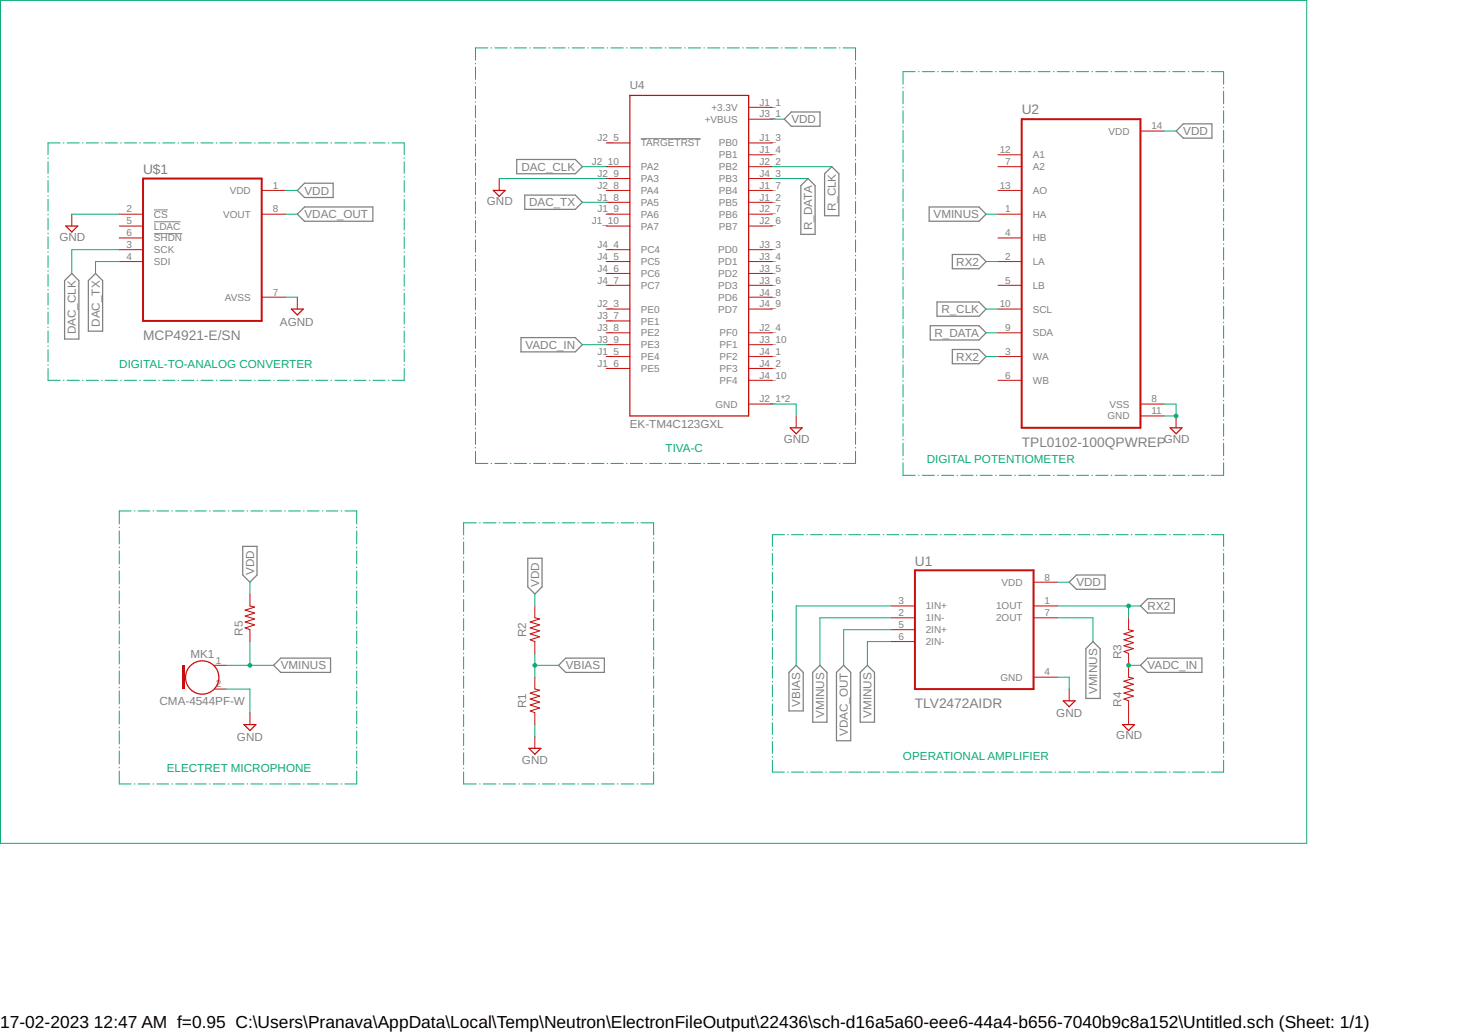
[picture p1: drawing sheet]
<svg xmlns="http://www.w3.org/2000/svg" width="297mm" height="210mm" viewBox="0 0 297 210" stroke-linecap="round" stroke-linejoin="round" font-family="sans-serif">
<path d="M130.2 28.2h12.2M31.3 42.7h2.8M31.3 45.1h5.4M31.3 47.5h5.7" fill="none" stroke="#808080" stroke-width=".2"/>
<g fill="none" stroke="#808080" stroke-width=".25">
<path d="M60.4 38.7l1.5-1.5h5.8v2.9h-5.8zM105 32.4h11.9l1.4 1.5-1.4 1.4h-11.9zM106.6 39.6h10.3l1.4 1.5-1.4 1.4h-10.3zM160.8 22.8h5.8v2.9h-5.8l-1.5-1.5zM162.7 37.7l1.5-1.4 1.4 1.4v9.9h-2.9zM167.5 35.3l1.5-1.4 1.4 1.4v8.5h-2.9zM239 26.6l1.4-1.4h5.8v2.9h-5.8zM13.1 57l1.5-1.4 1.4 1.4v11.9h-2.9zM19.4 55.6l1.4 1.4v10.3h-2.9v-10.3zM60.4 43.5l1.5-1.4h13.9v2.9h-13.9zM188.8 42.1h10.1l1.4 1.4-1.4 1.5h-10.1zM193.5 51.7h5.4l1.4 1.4-1.4 1.5h-5.4z"/>
<path d="M105.9 68.6h11l1.4 1.4-1.4 1.5h-11zM189 66.2h9.9l1.4 1.4-1.4 1.5h-9.9zM190.4 61.4h8.5l1.4 1.4-1.4 1.5h-8.5zM193.5 71h5.4l1.4 1.5-1.4 1.4h-5.4zM49.3 111h2.9v5.8l-1.4 1.5-1.5-1.5zM107.2 113.4h2.9v5.9l-1.4 1.4-1.5-1.4zM217.2 118.3l1.5-1.5h5.8v2.9h-5.8zM57 133.7h10.2v2.9h-10.2l-1.4-1.4zM114.9 133.7h7.9v2.9h-7.9l-1.4-1.4zM160.3 136.6l1.5-1.4 1.4 1.4v7.9h-2.9zM165.1 136.6l1.5-1.4 1.4 1.4v10.1h-2.9zM169.9 136.6l1.5-1.4 1.4 1.4v13.9h-2.9z"/>
<path d="M174.8 136.6l1.4-1.4 1.5 1.4v10.1h-2.9zM222.1 130.4l1.4 1.4v10.1h-2.9v-10.1zM231.7 123.1l1.5-1.4h5.4v2.9h-5.4zM233.2 133.7h11v2.9h-11l-1.5-1.4z"/>
</g>
<circle cx="41.1" cy="137.7" r="3.4" fill="none" stroke="#c90d0c" stroke-width=".25"/>
<path d="M43.5 135.2h2.5M43.5 140h2.5" fill="none" stroke="#c90d0c" stroke-width=".2"/>
<path d="M37.1 135.2h.5v4.8h-.5z" fill-rule="evenodd" fill="#c90d0c"/>
<path d="M37.1 135.2h.5v4.8h-.5zM37.1 135.2v4.8h.5v-4.8z" fill="#c90d0c"/>
<path d="M29.1 36.3h24.1v28.9h-24.1zM207.6 24.2h24.1v62.7h-24.1zM185.9 115.9h24.1v24.1h-24.1z" fill="none" stroke="#c90d0c" stroke-width=".4"/>
<g fill="none" stroke="#c90d0c" stroke-width=".2">
<path d="M53.2 38.7h4.8M101.4 36.3v2.4M123.1 33.9h4.9M123.1 38.7h4.9M123.1 29h4.9M123.1 36.3h4.9M152.1 31.5h4.8M152.1 33.9h4.8M152.1 38.7h4.8M152.1 21.8h4.8M152.1 29h4.8M152.1 36.3h4.8"/>
<path d="M152.1 24.2h4.8M202.8 31.5h4.8M202.8 33.9h4.8M202.8 38.7h4.8M231.7 26.6h4.8M14.6 43.5v2.4M24.2 43.5h4.9M24.2 48.3h4.9M24.2 53.1h4.9M24.2 45.9h4.9M24.2 50.7h4.9M53.2 43.5h4.8"/>
<path d="M123.1 43.5h4.9M123.1 53.1h4.9M123.1 58h4.9M123.1 45.9h4.9M123.1 50.7h4.9M123.1 41.1h4.9M123.1 55.6h4.9M152.1 43.5h4.8M152.1 53.1h4.8M152.1 58h4.8M152.1 45.9h4.8M152.1 50.7h4.8"/>
<path d="M152.1 41.1h4.8M152.1 55.6h4.8M202.8 43.5h4.8M202.8 48.3h4.8M202.8 53.1h4.8M202.8 58h4.8M53.2 60.4h4.8M60.4 60.4v2.4M123.1 62.8h4.9M123.1 67.6h4.9M123.1 72.5h4.9M123.1 70h4.9"/>
<path d="M123.1 74.9h4.9M123.1 65.2h4.9M152.1 62.8h4.8M152.1 67.6h4.8M152.1 72.5h4.8M152.1 77.3h4.8M152.1 60.4h4.8M152.1 70h4.8M152.1 74.9h4.8M202.8 62.8h4.8M202.8 67.6h4.8M202.8 72.5h4.8"/>
<path d="M202.8 77.3h4.8M152.1 82.1h4.8M161.8 84.5v2.4M231.7 82.1h4.8M231.7 84.5h4.8M239 84.5v2.4M210 118.3h4.8M50.8 120.7v2.4M50.8 128v2.4M108.7 123.1v2.4M108.7 130.4v2.4M108.7 137.6v2.4"/>
<path d="M181.1 123.1h4.8M181.1 125.5h4.8M181.1 128h4.8M181.1 130.4h4.8M210 123.1h4.8M210 125.5h4.8M210 137.6h4.8M229.3 125.5v2.5M229.3 132.8v4.8M50.8 144.8v2.4M108.7 144.8v2.4M108.7 149.6v2.5"/>
<path d="M217.2 140v2.4M229.3 142.4v4.8"/>
</g>
<path d="M128 19.4h24.1v65.1h-24.1zM100.2 38.7h2.4l-1.2 1.2zM13.4 45.9h2.4l-1.2 1.2zM59.2 62.8h2.4l-1.2 1.2zM160.5 86.9h2.5l-1.2 1.2zM237.7 86.9h2.5l-1.2 1.2zM49.6 147.2h2.4l-1.2 1.2zM107.5 152.1h2.4l-1.2 1.2zM216 142.4h2.4l-1.2 1.2zM228.1 147.2h2.4l-1.2 1.2z" fill="none" stroke="#c90d0c" stroke-width=".25"/>
<path d="M50.8 123.1l.9 .3-1.9 .6 1.9 .6-1.9 .6 1.9 .6-1.9 .6 1.9 .6-1.9 .6 1 .4M108.7 125.5l.9 .3-1.9 .6 1.9 .6-1.9 .6 1.9 .6-1.9 .6 1.9 .6-1.9 .6 1 .4M229.3 128l1 .2-2 .6 2 .6-2 .6 2 .6-2 .6 2 .6-2 .6 1 .4M229.3 137.6l1 .2-2 .6 2 .6-2 .6 2 .7-2 .5 2 .7-2 .5 1 .4M108.7 140l.9 .3-1.9 .5 1.9 .7-1.9 .5 1.9 .7-1.9 .6 1.9 .6-1.9 .6 1 .3" fill="none" stroke="#c90d0c" stroke-width=".21"/>
<path d="M236.5 82.1h2.5v2.4h-2.5M214.8 137.6h2.4v2.4M46 140h4.8v4.8M108.7 147.2v2.4" fill="none" stroke="#0dab76" stroke-width=".2"/>
<circle cx="239" cy="84.5" r=".49" fill="#0dab76"/>
<path d="M238.5 84.5a.49 .49 0 0 1 .9 0 .49 .49 0 0 1-.9 0zM238.5 84.5a.49 .49 0 0 0 .9 0 .49 .49 0 0 0-.9 0z" fill="#0dab76"/>
<path d="M101.4 36.3h21.7M14.6 43.5h9.6M156.9 82.1h4.9v2.4M108.7 132.8v4.8" fill="none" stroke="#0dab76" stroke-width=".2"/>
<circle cx="108.7" cy="135.2" r=".49" fill="#0dab76"/>
<path d="M108.2 135.2a.5 .5 0 0 1 1 0 .5 .5 0 0 1-1 0zM108.2 135.2a.5 .5 0 0 0 1 0 .5 .5 0 0 0-1 0z" fill="#0dab76"/>
<g fill="none" stroke="#0dab76" stroke-width=".2">
<path d="M58 38.7h2.4M156.9 24.2h2.4M236.5 26.6h2.5M50.8 118.3v2.4M214.8 118.3h2.4M46 135.2h9.6M50.8 130.4v4.8M108.7 135.2h4.8M108.7 120.7v2.4M181.1 123.1h-19.3v12.1M181.1 130.4h-4.9v4.8M181.1 125.5h-14.5v9.7"/>
<path d="M214.8 125.5h7.3v4.9"/>
</g>
<circle cx="50.8" cy="135.2" r=".49" fill="#0dab76"/>
<path d="M50.3 135.2a.5 .5 0 0 1 1 0 .5 .5 0 0 1-1 0zM50.3 135.2a.5 .5 0 0 0 1 0 .5 .5 0 0 0-1 0z" fill="#0dab76"/>
<path d="M200.3 43.5h2.5M214.8 123.1h16.9M229.3 123.1v2.4" fill="none" stroke="#0dab76" stroke-width=".2"/>
<circle cx="229.3" cy="123.1" r=".49" fill="#0dab76"/>
<path d="M228.8 123.1a.5 .5 0 0 1 1 0 .5 .5 0 0 1-1 0zM228.8 123.1a.5 .5 0 0 0 1 0 .5 .5 0 0 0-1 0z" fill="#0dab76"/>
<path d="M200.3 53.1h2.5M200.3 72.5h2.5M229.3 135.2h2.4" fill="none" stroke="#0dab76" stroke-width=".2"/>
<circle cx="229.3" cy="135.2" r=".49" fill="#0dab76"/>
<path d="M228.8 135.2a.5 .5 0 0 1 1 0 .5 .5 0 0 1-1 0zM228.8 135.2a.5 .5 0 0 0 1 0 .5 .5 0 0 0-1 0z" fill="#0dab76"/>
<g fill="none" stroke="#0dab76" stroke-width=".2">
<path d="M.1 .1h265.4v171.3h-265.4zM96.6 12.9v.1M96.6 13.6v2.5M96.6 16.8v.1M96.6 17.5v2.5M99.1 9.7h-2.5v2.5M99.8 9.7h.1M100.5 9.7h2.5M103.7 9.7h.1M104.5 9.7h2.5M107.6 9.7h.2M108.4 9.7h2.5"/>
<path d="M111.5 9.7h.2M112.3 9.7h2.6M115.5 9.7h.1M116.3 9.7h2.5M119.4 9.7h.1M120.2 9.7h2.5M123.4 9.7h.1M124.1 9.7h2.5M127.3 9.7h.1M128.1 9.7h2.5M131.2 9.7h.1M132 9.7h2.5"/>
<path d="M135.1 9.7h.2M135.9 9.7h2.5M139.1 9.7h.1M139.8 9.7h2.6M143 9.7h.1M143.8 9.7h2.5M146.9 9.7h.2M147.7 9.7h2.5M150.9 9.7h.1M151.7 9.7h2.5M154.8 9.7h.1M155.6 9.7h2.5"/>
<path d="M158.7 9.7h.2M159.5 9.7h2.5M162.7 9.7h.1M163.4 9.7h2.5M166.6 9.7h.1M167.4 9.7h2.5M170.5 9.7h.2M171.3 9.7h2.5v2.5M173.8 12.9v.1M173.8 13.6v2.5M173.8 16.8v.1M173.8 17.5v2.5"/>
<path d="M183.5 17.8v.1M183.5 18.5v2.6M185.9 14.6h-2.4v2.5M186.6 14.6h.1M187.4 14.6h2.5M190.5 14.6h.1M191.3 14.6h2.5M194.4 14.6h.2M195.2 14.6h2.5M198.4 14.6h.1M199.1 14.6h2.5M202.3 14.6h.1"/>
<path d="M203.1 14.6h2.4M206.2 14.6h.1M207 14.6h2.4M210.1 14.6h.1M210.9 14.6h2.5M214 14.6h.1M214.8 14.6h2.5M217.9 14.6h.2M218.7 14.6h2.5M221.8 14.6h.2M222.6 14.6h2.5M225.8 14.6h.1"/>
<path d="M226.5 14.6h2.5M229.7 14.6h.1M230.4 14.6h2.5M233.6 14.6h.1M234.4 14.6h2.5M237.5 14.6h.1M238.3 14.6h2.5M241.4 14.6h.2M242.2 14.6h2.5M245.3 14.6h.2M246.1 14.6h2.5v2.5M248.6 17.8v.1"/>
<path d="M248.6 18.5v2.6M9.8 32.1v.1M9.8 32.9v2.3M9.8 35.9v.1M9.8 36.7v2.4M9.8 39.7v.2M12.2 29h-2.4v2.4M12.9 29h.1M13.6 29h2.5M16.7 29h.2M17.5 29h2.5M20.6 29h.2"/>
<path d="M21.4 29h2.5M24.5 29h.1M25.3 29h2.4M28.4 29h.1M29.2 29h2.4M32.3 29h.1M33.1 29h2.4M36.2 29h.1M36.9 29h2.5M40 29h.2M40.8 29h2.5M43.9 29h.2"/>
<path d="M44.7 29h2.5M47.8 29h.1M48.6 29h2.5M51.7 29h.1M52.5 29h2.4M55.6 29h.1M56.4 29h2.4M59.5 29h.1M60.3 29h2.4M63.4 29h.1M64.1 29h2.5M67.2 29h.2"/>
<path d="M68 29h2.5M71.1 29h.1M71.9 29h2.5M75 29h.1M75.8 29h2.5M78.9 29h.1M79.7 29h2.4v2.4M82.1 32.1v.1M82.1 32.9v2.3M82.1 35.9v.1M82.1 36.7v2.4M82.1 39.7v.2"/>
<path d="M96.6 20.7v.1M96.6 21.4v2.5M96.6 24.6v.1M96.6 25.3v2.5M96.6 28.5v.1M96.6 29.3v2.4M96.6 32.4v.1M96.6 33.1v2.5M96.6 36.3v.1M96.6 37.1v2.4M118.3 33.9h4.8M156.9 36.3h7.3"/>
<path d="M156.9 33.9h12.1M173.8 20.7v.1M173.8 21.4v2.5M173.8 24.6v.1M173.8 25.3v2.5M173.8 28.5v.1M173.8 29.3v2.4M173.8 32.4v.1M173.8 33.1v2.5M173.8 36.3v.1M173.8 37.1v2.4M183.5 21.7v.2"/>
<path d="M183.5 22.5v2.6M183.5 25.7v.1M183.5 26.5v2.5M183.5 29.7v.1M183.5 30.5v2.5M183.5 33.7v.1M183.5 34.4v2.6M183.5 37.6v.2M183.5 38.4v2.6M248.6 21.7v.2M248.6 22.5v2.6M248.6 25.7v.1"/>
<path d="M248.6 26.5v2.5M248.6 29.7v.1M248.6 30.5v2.5M248.6 33.7v.1M248.6 34.4v2.6M248.6 37.6v.2M248.6 38.4v2.6M9.8 40.5v2.4M9.8 43.5v.2M9.8 44.3v2.4M9.8 47.4v.1M9.8 48.1v2.4"/>
<path d="M9.8 51.2v.1M9.8 52v2.4M9.8 55v.1M9.8 55.8v2.4M9.8 58.8v.1M9.8 59.6v2.4M24.2 50.7h-9.6v4.9M24.2 53.1h-4.8v2.5M58 43.5h2.4M82.1 40.5v2.4M82.1 43.5v.2M82.1 44.3v2.4"/>
<path d="M82.1 47.4v.1M82.1 48.1v2.4M82.1 51.2v.1M82.1 52v2.4M82.1 55v.1M82.1 55.8v2.4M82.1 58.8v.1M82.1 59.6v2.4M96.6 40.2v.1M96.6 41v2.4M96.6 44.1v.1M96.6 44.9v2.4"/>
<path d="M96.6 48v.1M96.6 48.8v2.4M96.6 51.9v.1M96.6 52.7v2.4M96.6 55.8v.1M96.6 56.6v2.5M96.6 59.7v.1M118.3 41.1h4.8M173.8 40.2v.1M173.8 41v2.4M173.8 44.1v.1M173.8 44.9v2.4"/>
<path d="M173.8 48v.1M173.8 48.8v2.4M173.8 51.9v.1M173.8 52.7v2.4M173.8 55.8v.1M173.8 56.6v2.5M173.8 59.7v.1M183.5 41.6v.1M183.5 42.4v2.5M183.5 45.6v.1M183.5 46.4v2.5M183.5 49.6v.1"/>
<path d="M183.5 50.3v2.6M183.5 53.5v.2M183.5 54.3v2.6M183.5 57.5v.1M183.5 58.3v2.5M248.6 41.6v.1M248.6 42.4v2.5M248.6 45.6v.1M248.6 46.4v2.5M248.6 49.6v.1M248.6 50.3v2.6M248.6 53.5v.2"/>
<path d="M248.6 54.3v2.6M248.6 57.5v.1M248.6 58.3v2.5M9.8 62.7v.1M9.8 63.4v2.4M9.8 66.5v.1M9.8 67.2v2.4M9.8 70.3v.1M9.8 71.1v2.4M9.8 74.1v.1M9.8 74.9v2.4h2.4M12.9 77.3h.1"/>
<path d="M13.6 77.3h2.5M16.7 77.3h.2M17.5 77.3h2.5M20.6 77.3h.2M21.4 77.3h2.5M24.5 77.3h.1M25.3 77.3h2.4M28.4 77.3h.1M29.2 77.3h2.4M32.3 77.3h.1M33.1 77.3h2.4M36.2 77.3h.1"/>
<path d="M36.9 77.3h2.5M40 77.3h.2M40.8 77.3h2.5M43.9 77.3h.2M44.7 77.3h2.5M47.8 77.3h.1M48.6 77.3h2.5M51.7 77.3h.1M52.5 77.3h2.4M55.6 77.3h.1M56.4 77.3h2.4M58 60.4h2.4"/>
<path d="M59.5 77.3h.1M60.3 77.3h2.4M63.4 77.3h.1M64.1 77.3h2.5M67.2 77.3h.2M68 77.3h2.5M71.1 77.3h.1M71.9 77.3h2.5M75 77.3h.1M75.8 77.3h2.5M78.9 77.3h.1M82.1 74.9v2.4h-2.4"/>
<path d="M82.1 62.7v.1M82.1 63.4v2.4M82.1 66.5v.1M82.1 67.2v2.4M82.1 70.3v.1M82.1 71.1v2.4M82.1 74.1v.1M96.6 60.5v2.4M96.6 63.6v.1M96.6 64.4v2.4M96.6 67.5v.1M96.6 68.3v2.5"/>
<path d="M96.6 71.4v.1M96.6 72.2v2.5M96.6 75.3v.1M96.6 76.1v2.4M96.6 79.2v.1M96.6 80v2.5M118.3 70h4.8M173.8 60.5v2.4M173.8 63.6v.1M173.8 64.4v2.4M173.8 67.5v.1M173.8 68.3v2.5"/>
<path d="M173.8 71.4v.1M173.8 72.2v2.5M173.8 75.3v.1M173.8 76.1v2.4M173.8 79.2v.1M173.8 80v2.5M183.5 61.5v.1M183.5 62.3v2.5M183.5 65.4v.2M183.5 66.2v2.6M183.5 69.4v.2M183.5 70.2v2.5"/>
<path d="M183.5 73.4v.1M183.5 74.2v2.5M183.5 77.4v.1M183.5 78.1v2.6M200.3 67.6h2.5M200.3 62.8h2.5M248.6 61.5v.1M248.6 62.3v2.5M248.6 65.4v.2M248.6 66.2v2.6M248.6 69.4v.2M248.6 70.2v2.5"/>
<path d="M248.6 73.4v.1M248.6 74.2v2.5M248.6 77.4v.1M248.6 78.1v2.6M96.6 83.1v.1M96.6 83.9v2.5M96.6 87v.1M96.6 87.8v2.5M96.6 90.9v.1M96.6 91.7v2.5h2.5M99.8 94.2h.1M100.5 94.2h2.5"/>
<path d="M103.7 94.2h.1M104.5 94.2h2.5M107.6 94.2h.2M108.4 94.2h2.5M111.5 94.2h.2M112.3 94.2h2.6M115.5 94.2h.1M116.3 94.2h2.5M119.4 94.2h.1M120.2 94.2h2.5M123.4 94.2h.1M124.1 94.2h2.5"/>
<path d="M127.3 94.2h.1M128.1 94.2h2.5M131.2 94.2h.1M132 94.2h2.5M135.1 94.2h.2M135.9 94.2h2.5M139.1 94.2h.1M139.8 94.2h2.6M143 94.2h.1M143.8 94.2h2.5M146.9 94.2h.2M147.7 94.2h2.5"/>
<path d="M150.9 94.2h.1M151.7 94.2h2.5M154.8 94.2h.1M155.6 94.2h2.5M158.7 94.2h.2M159.5 94.2h2.5M162.7 94.2h.1M163.4 94.2h2.5M166.6 94.2h.1M167.4 94.2h2.5M170.5 94.2h.2M173.8 91.7v2.5h-2.5"/>
<path d="M173.8 83.1v.1M173.8 83.9v2.5M173.8 87v.1M173.8 87.8v2.5M173.8 90.9v.1M183.5 81.3v.2M183.5 82.1v2.6M183.5 85.3v.1M183.5 86.1v2.5M183.5 89.3v.1M183.5 90.1v2.5M183.5 93.3v.1"/>
<path d="M183.5 94v2.6h2.4M186.6 96.6h.1M187.4 96.6h2.5M190.5 96.6h.1M191.3 96.6h2.5M194.4 96.6h.2M195.2 96.6h2.5M198.4 96.6h.1M199.1 96.6h2.5M202.3 96.6h.1M203.1 96.6h2.4M206.2 96.6h.1"/>
<path d="M207 96.6h2.4M210.1 96.6h.1M210.9 96.6h2.5M214 96.6h.1M214.8 96.6h2.5M217.9 96.6h.2M218.7 96.6h2.5M221.8 96.6h.2M222.6 96.6h2.5M225.8 96.6h.1M226.5 96.6h2.5M229.7 96.6h.1"/>
<path d="M230.4 96.6h2.5M233.6 96.6h.1M234.4 96.6h2.5M237.5 96.6h.1M238.3 96.6h2.5M241.4 96.6h.2M242.2 96.6h2.5M245.3 96.6h.2M248.6 94v2.6h-2.5M248.6 81.3v.2M248.6 82.1v2.6M248.6 85.3v.1"/>
<path d="M248.6 86.1v2.5M248.6 89.3v.1M248.6 90.1v2.5M248.6 93.3v.1M24.2 107.1v.1M24.2 107.9v2.6M24.2 111.2v.1M24.2 112v2.6M24.2 115.2v.2M24.2 116v2.7M24.2 119.3v.1M26.6 103.8h-2.4v2.7"/>
<path d="M27.3 103.8h.1M28 103.8h2.4M31.1 103.8h.1M31.9 103.8h2.4M34.9 103.8h.2M35.7 103.8h2.4M38.7 103.8h.2M39.5 103.8h2.4M42.6 103.8h.1M43.3 103.8h2.4M46.4 103.8h.1M47.2 103.8h2.4"/>
<path d="M50.2 103.8h.1M51 103.8h2.4M54 103.8h.1M54.8 103.8h2.4M57.8 103.8h.2M58.6 103.8h2.4M61.7 103.8h.1M62.4 103.8h2.4M65.5 103.8h.1M66.3 103.8h2.4M69.3 103.8h.1M70.1 103.8h2.4v2.7"/>
<path d="M72.5 107.1v.1M72.5 107.9v2.6M72.5 111.2v.1M72.5 112v2.6M72.5 115.2v.2M72.5 116v2.7M72.5 119.3v.1M94.2 109.3v.2M94.2 110.1v2.5M94.2 113.2v.2M94.2 114v2.5M94.2 117.1v.2"/>
<path d="M94.2 117.9v2.5M96.8 106.2h-2.6v2.5M97.4 106.2h.2M98.2 106.2h2.6M101.4 106.2h.2M102.2 106.2h2.6M105.4 106.2h.2M106.2 106.2h2.6M109.4 106.2h.2M110.2 106.2h2.6M113.4 106.2h.2M114.2 106.2h2.6"/>
<path d="M117.4 106.2h.2M118.2 106.2h2.6M121.4 106.2h.2M122.2 106.2h2.6M125.4 106.2h.2M126.2 106.2h2.6M129.4 106.2h.2M130.2 106.2h2.6v2.5M132.8 109.3v.2M132.8 110.1v2.5M132.8 113.2v.2M132.8 114v2.5"/>
<path d="M132.8 117.1v.2M132.8 117.9v2.5M156.9 111.7v.1M156.9 112.5v2.4M156.9 115.5v.1M156.9 116.3v2.4M156.9 119.3v.2M159.4 108.6h-2.5v2.4M160 108.6h.1M160.8 108.6h2.5M163.9 108.6h.1M164.7 108.6h2.4"/>
<path d="M167.8 108.6h.1M168.6 108.6h2.4M171.7 108.6h.1M172.4 108.6h2.5M175.5 108.6h.2M176.3 108.6h2.5M179.4 108.6h.2M180.2 108.6h2.4M183.3 108.6h.1M184.1 108.6h2.4M187.2 108.6h.1M188 108.6h2.4"/>
<path d="M191.1 108.6h.1M191.8 108.6h2.5M194.9 108.6h.2M195.7 108.6h2.5M198.8 108.6h.1M199.6 108.6h2.5M202.7 108.6h.1M203.5 108.6h2.4M206.6 108.6h.1M207.3 108.6h2.5M210.5 108.6h.1M211.2 108.6h2.5"/>
<path d="M214.3 108.6h.2M215.1 108.6h2.5M218.2 108.6h.2M219 108.6h2.4M222.1 108.6h.1M222.9 108.6h2.4M226 108.6h.1M226.8 108.6h2.4M229.8 108.6h.2M230.6 108.6h2.5M233.7 108.6h.2M234.5 108.6h2.5"/>
<path d="M237.6 108.6h.1M238.4 108.6h2.5M241.5 108.6h.1M242.3 108.6h2.4M245.4 108.6h.1M246.1 108.6h2.5v2.4M248.6 111.7v.1M248.6 112.5v2.4M248.6 115.5v.1M248.6 116.3v2.4M248.6 119.3v.2M24.2 120.1v2.6"/>
<path d="M24.2 123.4v.1M24.2 124.1v2.7M24.2 127.4v.2M24.2 128.2v2.7M24.2 131.5v.1M24.2 132.3v2.6M24.2 135.6v.1M24.2 136.3v2.7M24.2 139.6v.2M72.5 120.1v2.6M72.5 123.4v.1M72.5 124.1v2.7"/>
<path d="M72.5 127.4v.2M72.5 128.2v2.7M72.5 131.5v.1M72.5 132.3v2.6M72.5 135.6v.1M72.5 136.3v2.7M72.5 139.6v.2M94.2 121v.2M94.2 121.8v2.5M94.2 124.9v.2M94.2 125.7v2.5M94.2 128.8v.1"/>
<path d="M94.2 129.6v2.5M94.2 132.7v.1M94.2 133.5v2.5M94.2 136.6v.1M94.2 137.4v2.4M132.8 121v.2M132.8 121.8v2.5M132.8 124.9v.2M132.8 125.7v2.5M132.8 128.8v.1M132.8 129.6v2.5M132.8 132.7v.1"/>
<path d="M132.8 133.5v2.5M132.8 136.6v.1M132.8 137.4v2.4M156.9 120.1v2.4M156.9 123.1v.2M156.9 123.9v2.4M156.9 127v.1M156.9 127.7v2.5M156.9 130.8v.1M156.9 131.6v2.4M156.9 134.6v.1M156.9 135.4v2.4"/>
<path d="M156.9 138.4v.2M156.9 139.2v2.4M181.1 128h-9.7v7.2M248.6 120.1v2.4M248.6 123.1v.2M248.6 123.9v2.4M248.6 127v.1M248.6 127.7v2.5M248.6 130.8v.1M248.6 131.6v2.4M248.6 134.6v.1M248.6 135.4v2.4"/>
<path d="M248.6 138.4v.2M248.6 139.2v2.4M24.2 156.7v2.6h2.4M24.2 140.4v2.6M24.2 143.7v.1M24.2 144.5v2.6M24.2 147.8v.1M24.2 148.5v2.7M24.2 151.8v.2M24.2 152.6v2.6M24.2 155.9v.1M27.3 159.3h.1"/>
<path d="M28 159.3h2.4M31.1 159.3h.1M31.9 159.3h2.4M34.9 159.3h.2M35.7 159.3h2.4M38.7 159.3h.2M39.5 159.3h2.4M42.6 159.3h.1M43.3 159.3h2.4M46.4 159.3h.1M47.2 159.3h2.4M50.2 159.3h.1"/>
<path d="M51 159.3h2.4M54 159.3h.1M54.8 159.3h2.4M57.8 159.3h.2M58.6 159.3h2.4M61.7 159.3h.1M62.4 159.3h2.4M65.5 159.3h.1M66.3 159.3h2.4M69.3 159.3h.1M72.5 156.7v2.6h-2.4M72.5 140.4v2.6"/>
<path d="M72.5 143.7v.1M72.5 144.5v2.6M72.5 147.8v.1M72.5 148.5v2.7M72.5 151.8v.2M72.5 152.6v2.6M72.5 155.9v.1M94.2 156.8v2.5h2.6M94.2 140.5v.1M94.2 141.3v2.4M94.2 144.4v.1M94.2 145.2v2.4"/>
<path d="M94.2 148.3v.1M94.2 149.1v2.4M94.2 152.2v.1M94.2 153v2.4M94.2 156.1v.1M97.4 159.3h.2M98.2 159.3h2.6M101.4 159.3h.2M102.2 159.3h2.6M105.4 159.3h.2M106.2 159.3h2.6M109.4 159.3h.2"/>
<path d="M110.2 159.3h2.6M113.4 159.3h.2M114.2 159.3h2.6M117.4 159.3h.2M118.2 159.3h2.6M121.4 159.3h.2M122.2 159.3h2.6M125.4 159.3h.2M126.2 159.3h2.6M129.4 159.3h.2M132.8 140.5v.1M132.8 141.3v2.4"/>
<path d="M132.8 144.4v.1M132.8 145.2v2.4M132.8 148.3v.1M132.8 149.1v2.4M132.8 152.2v.1M132.8 153v2.4M132.8 156.1v.1M132.8 156.8v2.5h-2.6M156.9 142.3v.1M156.9 143v2.4M156.9 146.1v.1M156.9 146.9v2.3"/>
<path d="M156.9 149.9v.1M156.9 150.7v2.4M156.9 153.7v.1M156.9 154.5v2.4h2.5M160 156.9h.1M160.8 156.9h2.5M163.9 156.9h.1M164.7 156.9h2.4M167.8 156.9h.1M168.6 156.9h2.4M171.7 156.9h.1M172.4 156.9h2.5"/>
<path d="M175.5 156.9h.2M176.3 156.9h2.5M179.4 156.9h.2M180.2 156.9h2.4M183.3 156.9h.1M184.1 156.9h2.4M187.2 156.9h.1M188 156.9h2.4M191.1 156.9h.1M191.8 156.9h2.5M194.9 156.9h.2M195.7 156.9h2.5"/>
<path d="M198.8 156.9h.1M199.6 156.9h2.5M202.7 156.9h.1M203.5 156.9h2.4M206.6 156.9h.1M207.3 156.9h2.5M210.5 156.9h.1M211.2 156.9h2.5M214.3 156.9h.2M215.1 156.9h2.5M218.2 156.9h.2M219 156.9h2.4"/>
<path d="M222.1 156.9h.1M222.9 156.9h2.4M226 156.9h.1M226.8 156.9h2.4M229.8 156.9h.2M230.6 156.9h2.5M233.7 156.9h.2M234.5 156.9h2.5M237.6 156.9h.1M238.4 156.9h2.5M241.5 156.9h.1M242.3 156.9h2.4"/>
<path d="M245.4 156.9h.1M248.6 142.3v.1M248.6 143v2.4M248.6 146.1v.1M248.6 146.9v2.3M248.6 149.9v.1M248.6 150.7v2.4M248.6 153.7v.1M248.6 154.5v2.4h-2.5"/>
</g>
<g font-size="3.5">
<text x="0" y="208.9">17-02-2023</text>
<text x="19.1" y="208.9">12:47 AM f=0.95 C:\Users\Pranava\AppData\Local\Temp\Neutron\ElectronFileOutput\22436\sch-d16a5a60-eee6-44a4-b656-7040b9c8a152\Untitled.sch (Sheet: 1/1)</text>
</g>
<g font-size="2.8" fill="#808080">
<text x="207.6" y="23.3">U2</text>
<text x="29.1" y="35.3">U$1</text>
<text x="29.1" y="69">MCP4921-E/SN</text>
<text x="207.6" y="90.7">TPL0102-100QPWREP</text>
<text x="185.9" y="114.9">U1</text>
<text x="185.9" y="143.8">TLV2472AIDR</text>
</g>
<g font-size="2.4" fill="#808080">
<text x="127.9" y="18.2">U4</text>
<text x="160.8" y="25.1">VDD</text>
<text x="240.4" y="27.5">VDD</text>
<text x="105.9" y="34.7">DAC_CLK</text>
<text x="61.9" y="39.5">VDD</text>
<text x="98.9" y="41.7">GND</text>
<text x="107.5" y="41.9">DAC_TX</text>
<text x="61.9" y="44.4">VDAC_OUT</text>
<text x="165" y="46.8" transform="rotate(-90 165 46.8)">R_DATA</text>
<text x="169.8" y="42.9" transform="rotate(-90 169.8 42.9)">R_CLK</text>
<text x="189.7" y="44.4">VMINUS</text>
<text x="12.1" y="48.9">GND</text>
<text x="194.3" y="54">RX2</text>
<text x="191.3" y="63.7">R_CLK</text>
<text x="15.4" y="68" transform="rotate(-90 15.4 68)">DAC_CLK</text>
<text x="20.3" y="66.4" transform="rotate(-90 20.3 66.4)">DAC_TX</text>
<text x="56.9" y="66.3">AGND</text>
<text x="106.8" y="70.9">VADC_IN</text>
<text x="189.9" y="68.5">R_DATA</text>
<text x="194.3" y="73.3">RX2</text>
<text x="128" y="86.9">EK-TM4C123GXL</text>
<text x="159.2" y="89.9">GND</text>
<text x="236.5" y="89.9">GND</text>
<text x="51.6" y="116.8" transform="rotate(-90 51.6 116.8)">VDD</text>
<text x="109.5" y="119.3" transform="rotate(-90 109.5 119.3)">VDD</text>
<text x="218.7" y="119.1">VDD</text>
<text x="233.2" y="124">RX2</text>
<text x="49.3" y="129.2" transform="rotate(-90 49.3 129.2)">R5</text>
<text x="106.9" y="129.4" transform="rotate(-90 106.9 129.4)">R2</text>
<text x="38.7" y="133.6">MK1</text>
<text x="57" y="136">VMINUS</text>
<text x="114.9" y="136">VBIAS</text>
<text x="227.9" y="134" transform="rotate(-90 227.9 134)">R3</text>
<text x="233.2" y="136">VADC_IN</text>
<text x="32.4" y="143.3">CMA-4544PF-W</text>
<text x="106.9" y="143.9" transform="rotate(-90 106.9 143.9)">R1</text>
<text x="162.6" y="143.6" transform="rotate(-90 162.6 143.6)">VBIAS</text>
<text x="222.9" y="141" transform="rotate(-90 222.9 141)">VMINUS</text>
<text x="227.9" y="143.6" transform="rotate(-90 227.9 143.6)">R4</text>
<text x="167.4" y="145.9" transform="rotate(-90 167.4 145.9)">VMINUS</text>
<text x="172.2" y="149.6" transform="rotate(-90 172.2 149.6)">VDAC_OUT</text>
<text x="177.1" y="145.9" transform="rotate(-90 177.1 145.9)">VMINUS</text>
<text x="214.6" y="145.7">GND</text>
<text x="48.1" y="150.5">GND</text>
<text x="106" y="155.3">GND</text>
<text x="226.8" y="150.3">GND</text>
</g>
<g font-size="2.4" fill="#0dab76">
<text x="24.2" y="74.9">DIGITAL-TO-ANALOG CONVERTER</text>
<text x="135.2" y="91.8">TIVA-C</text>
<text x="188.3" y="94.2">DIGITAL POTENTIOMETER</text>
<text x="183.5" y="154.5">OPERATIONAL AMPLIFIER</text>
<text x="33.9" y="156.9">ELECTRET MICROPHONE</text>
</g>
<g font-size="2" fill="#808080">
<text x="144.5" y="22.5">+3.3V</text>
<text x="154.3" y="21.5">J1_1</text>
<text x="154.3" y="23.9">J3_1</text>
<text x="121.4" y="28.7">J2_5</text>
<text x="130.2" y="29.8">TARGETRST</text>
<text x="143.2" y="24.9">+VBUS</text>
<text x="146" y="29.8">PB0</text>
<text x="154.3" y="28.7">J1_3</text>
<text x="225.2" y="27.3">VDD</text>
<text x="233.9" y="26.3">14</text>
<text x="120.3" y="33.5">J2_10</text>
<text x="121.4" y="35.9">J2_9</text>
<text x="130.2" y="34.6">PA2</text>
<text x="146" y="32.2">PB1</text>
<text x="146" y="34.6">PB2</text>
<text x="154.3" y="31.1">J1_4</text>
<text x="154.3" y="33.5">J2_2</text>
<text x="154.3" y="35.9">J4_3</text>
<text x="203.1" y="31.1">12</text>
<text x="204.2" y="33.5">7</text>
<text x="209.8" y="32.2">A1</text>
<text x="209.8" y="34.6">A2</text>
<text x="46.7" y="39.4">VDD</text>
<text x="55.4" y="38.3">1</text>
<text x="121.4" y="40.8">J1_8</text>
<text x="121.4" y="38.3">J2_8</text>
<text x="130.2" y="41.8">PA5</text>
<text x="130.2" y="37">PA3</text>
<text x="130.2" y="39.4">PA4</text>
<text x="146" y="41.8">PB5</text>
<text x="146" y="37">PB3</text>
<text x="146" y="39.4">PB4</text>
<text x="154.3" y="40.8">J1_2</text>
<text x="154.3" y="38.3">J1_7</text>
<text x="203.1" y="38.3">13</text>
<text x="209.8" y="39.4">AO</text>
<text x="25.7" y="43.2">2</text>
<text x="25.7" y="45.6">5</text>
<text x="25.7" y="48">6</text>
<text x="31.3" y="44.2">CS</text>
<text x="31.3" y="46.6">LDAC</text>
<text x="45.3" y="44.2">VOUT</text>
<text x="55.4" y="43.2">8</text>
<text x="120.3" y="45.6">J1_10</text>
<text x="121.4" y="43.2">J1_9</text>
<text x="130.2" y="44.2">PA6</text>
<text x="130.2" y="46.6">PA7</text>
<text x="146" y="44.2">PB6</text>
<text x="146" y="46.6">PB7</text>
<text x="154.3" y="43.2">J2_7</text>
<text x="154.3" y="45.6">J2_6</text>
<text x="204.2" y="43.2">1</text>
<text x="204.2" y="48">4</text>
<text x="209.8" y="44.2">HA</text>
<text x="25.7" y="50.4">3</text>
<text x="25.7" y="52.8">4</text>
<text x="31.3" y="49.1">SHDN</text>
<text x="31.3" y="51.5">SCK</text>
<text x="31.3" y="53.9">SDI</text>
<text x="121.4" y="52.8">J4_5</text>
<text x="121.4" y="50.4">J4_4</text>
<text x="130.2" y="53.9">PC5</text>
<text x="130.2" y="51.5">PC4</text>
<text x="145.9" y="51.5">PD0</text>
<text x="145.9" y="53.9">PD1</text>
<text x="154.3" y="50.4">J3_3</text>
<text x="154.3" y="52.8">J3_4</text>
<text x="204.2" y="52.8">2</text>
<text x="209.8" y="49.1">HB</text>
<text x="209.8" y="53.9">LA</text>
<text x="121.4" y="57.6">J4_7</text>
<text x="121.4" y="55.2">J4_6</text>
<text x="130.2" y="58.7">PC7</text>
<text x="130.2" y="56.3">PC6</text>
<text x="145.9" y="58.7">PD3</text>
<text x="145.9" y="56.3">PD2</text>
<text x="154.3" y="57.6">J3_6</text>
<text x="154.3" y="55.2">J3_5</text>
<text x="204.2" y="57.6">5</text>
<text x="209.8" y="58.7">LB</text>
<text x="45.7" y="61.1">AVSS</text>
<text x="55.4" y="60.1">7</text>
<text x="121.4" y="62.5">J2_3</text>
<text x="121.4" y="64.9">J3_7</text>
<text x="130.2" y="63.5">PE0</text>
<text x="130.2" y="65.9">PE1</text>
<text x="145.9" y="63.5">PD7</text>
<text x="145.9" y="61.1">PD6</text>
<text x="154.3" y="62.5">J4_9</text>
<text x="154.3" y="60.1">J4_8</text>
<text x="203.1" y="62.5">10</text>
<text x="209.8" y="63.5">SCL</text>
<text x="121.4" y="67.3">J3_8</text>
<text x="121.4" y="69.7">J3_9</text>
<text x="130.2" y="68.4">PE2</text>
<text x="130.2" y="70.8">PE3</text>
<text x="146.2" y="68.3">PF0</text>
<text x="146.2" y="70.8">PF1</text>
<text x="154.3" y="67.3">J2_4</text>
<text x="154.3" y="69.7">J3_10</text>
<text x="204.2" y="67.3">9</text>
<text x="209.8" y="68.4">SDA</text>
<text x="121.4" y="72.1">J1_5</text>
<text x="121.4" y="74.5">J1_6</text>
<text x="130.2" y="73.2">PE4</text>
<text x="130.2" y="75.6">PE5</text>
<text x="146.2" y="78">PF4</text>
<text x="146.2" y="75.6">PF3</text>
<text x="146.2" y="73.2">PF2</text>
<text x="154.3" y="76.9">J4_10</text>
<text x="154.3" y="74.5">J4_2</text>
<text x="154.3" y="72.1">J4_1</text>
<text x="204.2" y="72.1">3</text>
<text x="204.2" y="76.9">6</text>
<text x="209.8" y="73.2">WA</text>
<text x="145.4" y="82.8">GND</text>
<text x="154.3" y="81.8">J2_1*2</text>
<text x="209.8" y="78">WB</text>
<text x="225.4" y="82.8">VSS</text>
<text x="233.9" y="81.8">8</text>
<text x="225" y="85.2">GND</text>
<text x="233.9" y="84.2">11</text>
<text x="203.5" y="119">VDD</text>
<text x="212.2" y="118">8</text>
<text x="182.5" y="122.8">3</text>
<text x="182.5" y="125.2">2</text>
<text x="188.1" y="123.8">1IN+</text>
<text x="202.4" y="123.8">1OUT</text>
<text x="212.2" y="122.8">1</text>
<text x="212.2" y="125.2">7</text>
<text x="182.5" y="127.6">5</text>
<text x="182.5" y="130">6</text>
<text x="188.1" y="126.3">1IN-</text>
<text x="188.1" y="128.7">2IN+</text>
<text x="188.1" y="131.1">2IN-</text>
<text x="202.4" y="126.2">2OUT</text>
<text x="43.9" y="134.8">1</text>
<text x="212.2" y="137.3">4</text>
<text x="43.9" y="139.7">2</text>
<text x="203.3" y="138.3">GND</text>
</g>
</svg>
